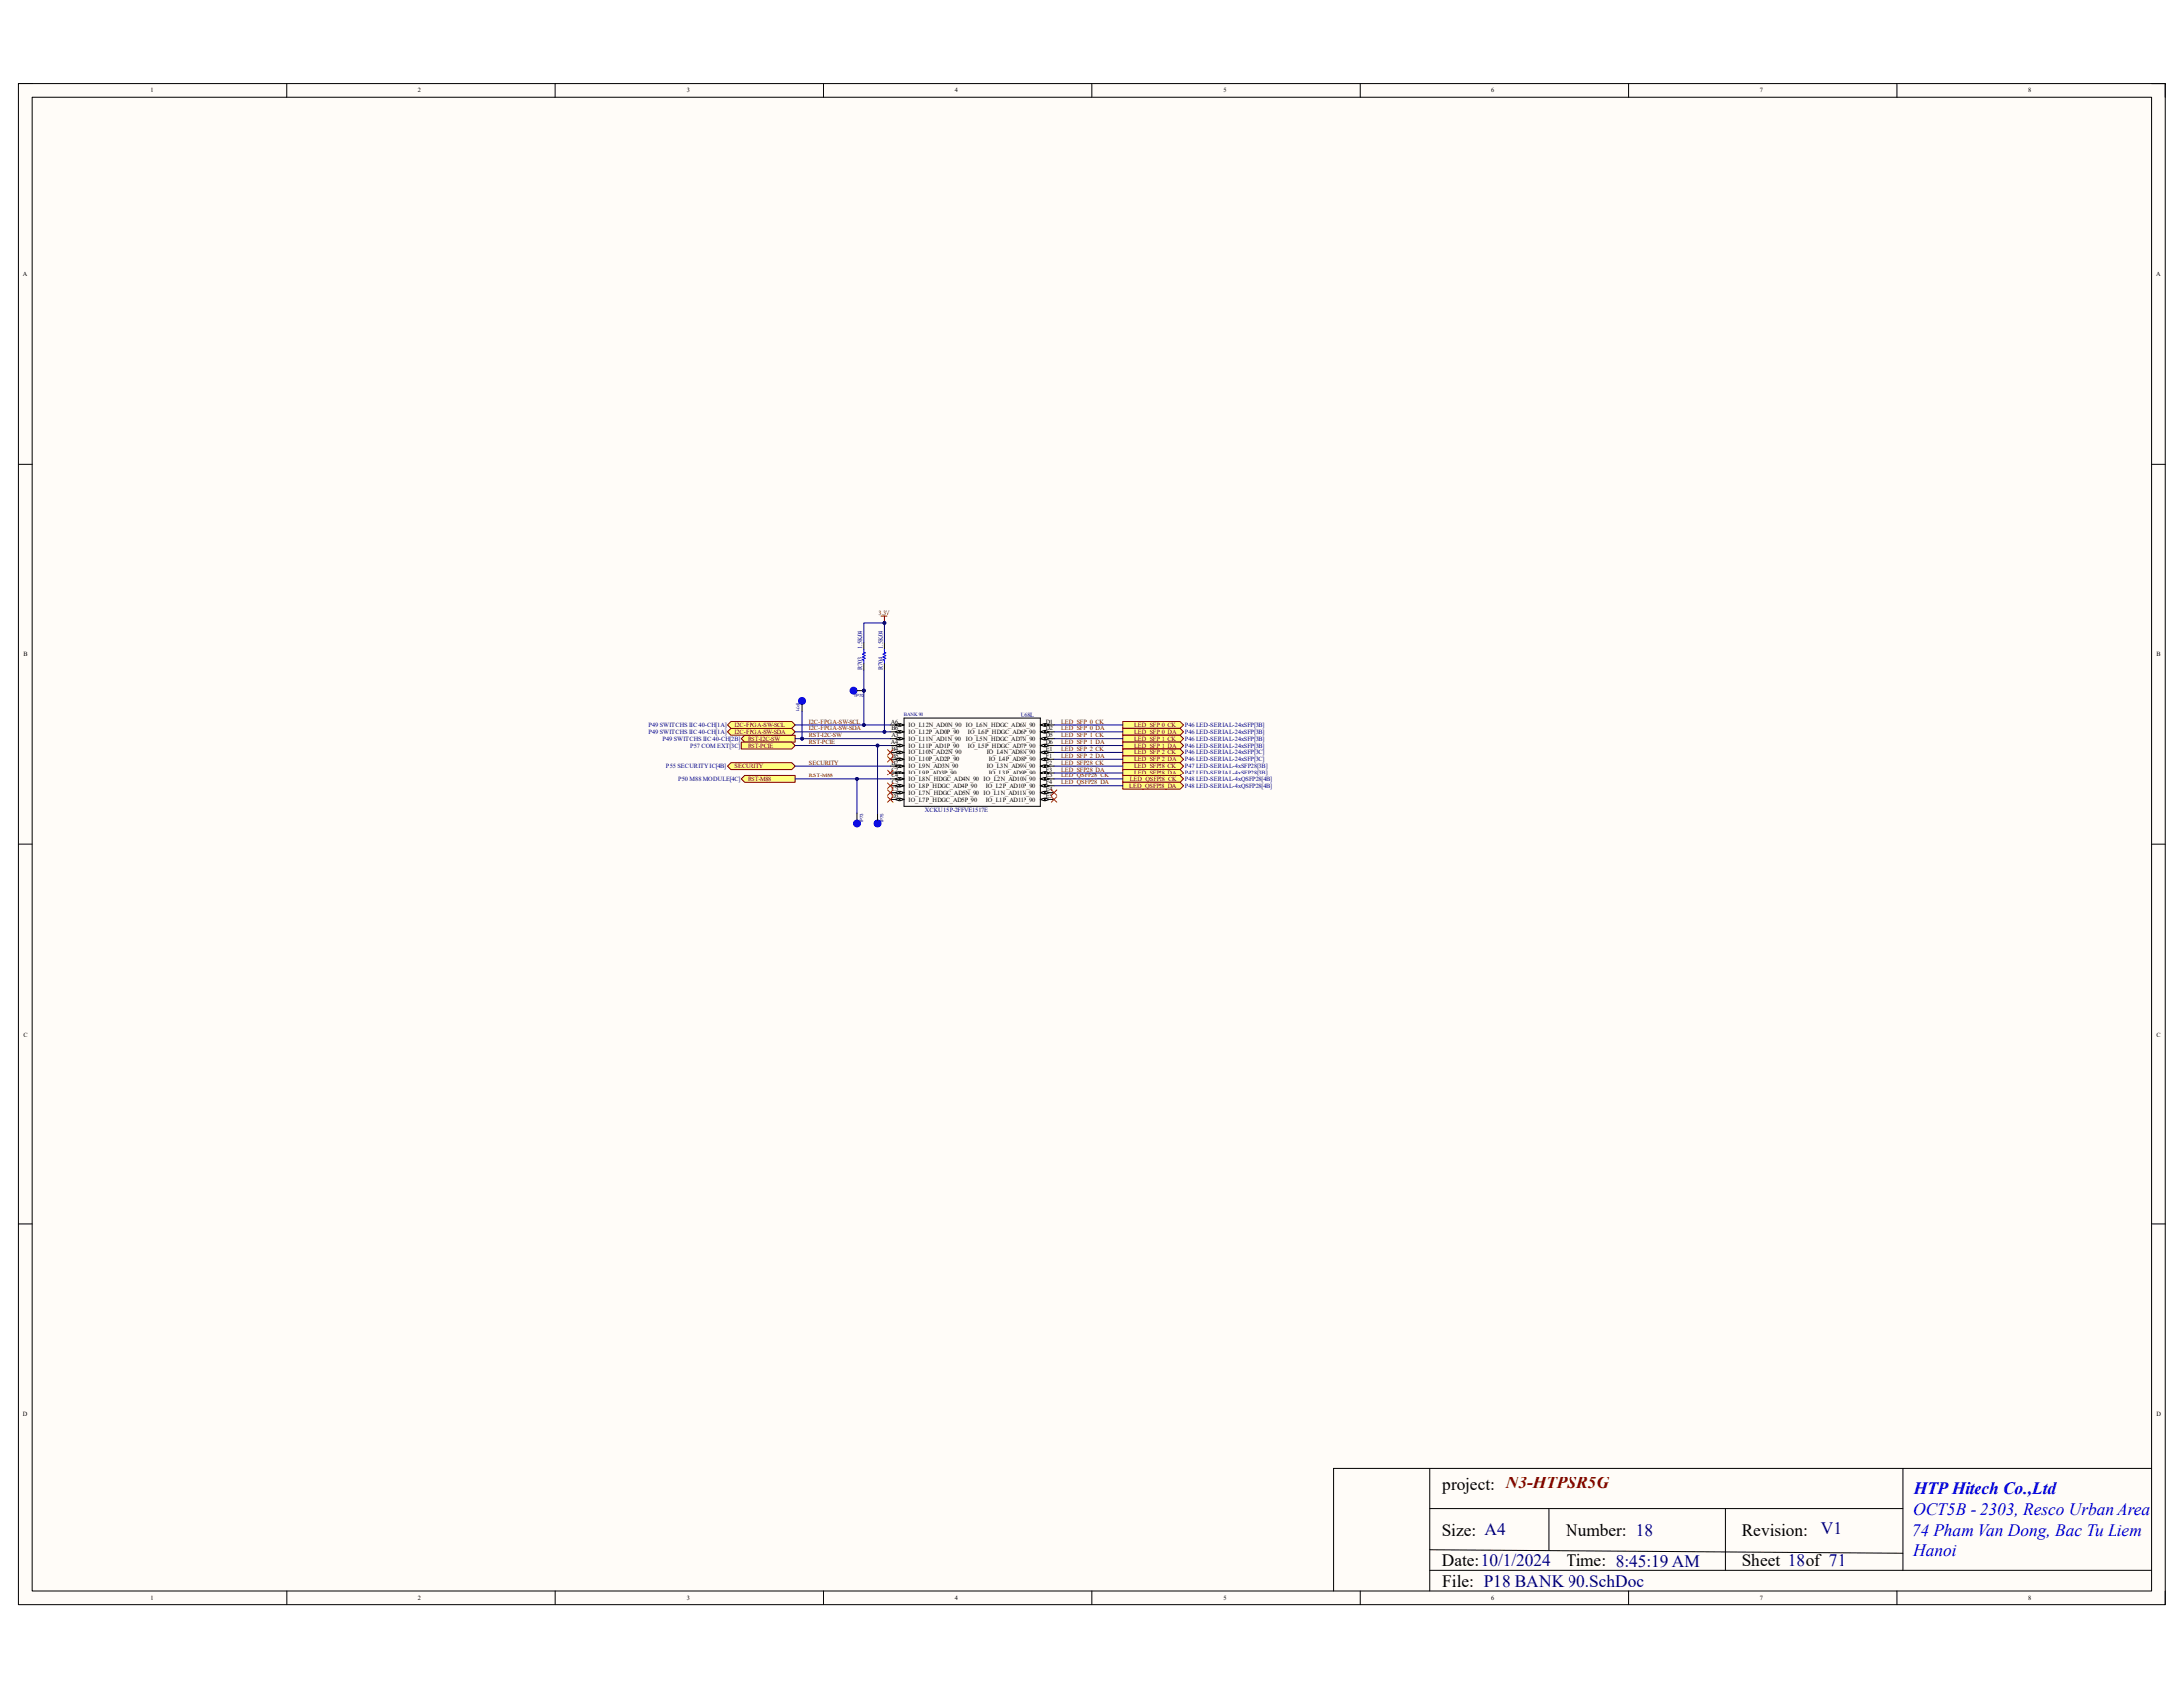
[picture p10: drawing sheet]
<svg xmlns="http://www.w3.org/2000/svg" width="279mm" height="216mm" viewBox="0 0 279 216" stroke-linecap="round" stroke-linejoin="round" font-family="sans-serif">
<path d="M2.3 10.7h274.7v194.5h-274.7z" fill-rule="evenodd" fill="#fffcf8"/>
<path d="M2.3 10.7h274.7v194.5h-274.7z" fill="none" stroke="#000" stroke-width=".13"/>
<path d="M4.1 12.5h271.2v191h-271.2z" fill-rule="evenodd" fill="#fffcf8"/>
<g fill="none" stroke="#000" stroke-width=".13">
<path d="M2.3 10.7h1.8M4.1 12.5h271.2v191h-271.2zM36.7 10.7v1.8M71 10.7v1.8M105.3 10.7v1.8M139.7 10.7v1.8M174 10.7v1.8M208.4 10.7v1.8M242.7 10.7v1.8M275.3 10.7h1.7v1.8M2.3 59.3h1.8M275.3 59.4h1.7"/>
<path d="M115.7 91.8h17.4v11.4h-17.4zM2.3 108h1.8M133.1 102.3h1.8M275.3 108h1.7M2.3 156.6h1.8M275.3 156.6h1.7M182.8 187.8v15.7M182.8 193h60.6M182.8 198.2l60.6 .5M198.1 193v5.3M220.8 193v7.8M243.4 187.8v13"/>
<path d="M275.3 187.8h-104.7v15.7M36.7 203.5v1.7M71 203.5v1.7M105.3 203.5v1.7M139.7 203.5v1.7M174 203.5v1.7M182.8 200.8h92.5M208.4 203.5v1.7M242.7 203.5v1.7M277 203.5v1.7"/>
</g>
<path d="M133.1 102.3l.6-.2v.4z" fill="#f8fcff"/>
<path d="M133.1 102.3l.6-.2v.4z" fill="none" stroke="#000" stroke-width=".13"/>
<path d="M133.8 102.1l.5 .2-.5 .2z" fill="#f8fcff"/>
<path d="M133.1 101.4h1.8M133.8 102.1l.5 .2-.5 .2z" fill="none" stroke="#000" stroke-width=".13"/>
<path d="M133.1 101.4l.6-.1v.3z" fill="#f8fcff"/>
<path d="M133.1 101.4l.6-.1v.3z" fill="none" stroke="#000" stroke-width=".13"/>
<path d="M133.8 101.3l.5 .1-.5 .2z" fill="#f8fcff"/>
<path d="M133.1 100.6h1.8M133.8 101.3l.5 .1-.5 .2z" fill="none" stroke="#000" stroke-width=".13"/>
<path d="M133.1 100.6l.6-.2v.3z" fill="#f8fcff"/>
<path d="M133.1 100.6l.6-.2v.3z" fill="none" stroke="#000" stroke-width=".13"/>
<path d="M133.8 100.4l.5 .2-.5 .1z" fill="#f8fcff"/>
<path d="M133.1 99.7h1.8M133.8 100.4l.5 .2-.5 .1z" fill="none" stroke="#000" stroke-width=".13"/>
<path d="M133.1 99.7l.6-.2v.4z" fill="#f8fcff"/>
<path d="M133.1 99.7l.6-.2v.4z" fill="none" stroke="#000" stroke-width=".13"/>
<path d="M133.8 99.5l.5 .2-.5 .2z" fill="#f8fcff"/>
<path d="M133.1 98.8h1.8M133.8 99.5l.5 .2-.5 .2z" fill="none" stroke="#000" stroke-width=".13"/>
<path d="M133.1 98.8l.6-.2v.4z" fill="#f8fcff"/>
<path d="M133.1 98.8l.6-.2v.4z" fill="none" stroke="#000" stroke-width=".13"/>
<path d="M133.8 98.6l.5 .2-.5 .2z" fill="#f8fcff"/>
<path d="M133.1 97.9h1.8M133.8 98.6l.5 .2-.5 .2z" fill="none" stroke="#000" stroke-width=".13"/>
<path d="M133.1 97.9l.6-.1v.3z" fill="#f8fcff"/>
<path d="M133.1 97.9l.6-.1v.3z" fill="none" stroke="#000" stroke-width=".13"/>
<path d="M133.8 97.8l.5 .1-.5 .2z" fill="#f8fcff"/>
<path d="M133.1 97.1h1.8M133.8 97.8l.5 .1-.5 .2z" fill="none" stroke="#000" stroke-width=".13"/>
<path d="M133.1 97.1l.6-.2v.3z" fill="#f8fcff"/>
<path d="M133.1 97.1l.6-.2v.3z" fill="none" stroke="#000" stroke-width=".13"/>
<path d="M133.8 96.9l.5 .2-.5 .1z" fill="#f8fcff"/>
<path d="M133.1 96.2h1.8M133.8 96.9l.5 .2-.5 .1z" fill="none" stroke="#000" stroke-width=".13"/>
<path d="M133.1 96.2l.6-.2v.4z" fill="#f8fcff"/>
<path d="M133.1 96.2l.6-.2v.4z" fill="none" stroke="#000" stroke-width=".13"/>
<path d="M133.8 96l.5 .2-.5 .2z" fill="#f8fcff"/>
<path d="M133.1 95.3h1.8M133.8 96l.5 .2-.5 .2z" fill="none" stroke="#000" stroke-width=".13"/>
<path d="M133.1 95.3l.6-.2v.4z" fill="#f8fcff"/>
<path d="M133.1 95.3l.6-.2v.4z" fill="none" stroke="#000" stroke-width=".13"/>
<path d="M133.8 95.1l.5 .2-.5 .2z" fill="#f8fcff"/>
<path d="M133.1 94.4h1.8M133.8 95.1l.5 .2-.5 .2z" fill="none" stroke="#000" stroke-width=".13"/>
<path d="M133.1 94.4l.6-.1v.3z" fill="#f8fcff"/>
<path d="M133.1 94.4l.6-.1v.3z" fill="none" stroke="#000" stroke-width=".13"/>
<path d="M133.8 94.3l.5 .1-.5 .2z" fill="#f8fcff"/>
<path d="M133.1 93.6h1.8M133.8 94.3l.5 .1-.5 .2z" fill="none" stroke="#000" stroke-width=".13"/>
<path d="M133.1 93.6l.6-.2v.3z" fill="#f8fcff"/>
<path d="M133.1 93.6l.6-.2v.3z" fill="none" stroke="#000" stroke-width=".13"/>
<path d="M133.8 93.4l.5 .2-.5 .1z" fill="#f8fcff"/>
<path d="M133.1 92.7h1.8M133.8 93.4l.5 .2-.5 .1z" fill="none" stroke="#000" stroke-width=".13"/>
<path d="M133.1 92.7l.6-.2v.4z" fill="#f8fcff"/>
<path d="M133.1 92.7l.6-.2v.4z" fill="none" stroke="#000" stroke-width=".13"/>
<path d="M133.8 92.5l.5 .2-.5 .2z" fill="#f8fcff"/>
<path d="M133.8 92.5l.5 .2-.5 .2zM114 102.3h1.7" fill="none" stroke="#000" stroke-width=".13"/>
<path d="M115.2 102.1l.5 .2-.5 .2z" fill="#f8fcff"/>
<path d="M115.2 102.1l.5 .2-.5 .2z" fill="none" stroke="#000" stroke-width=".13"/>
<path d="M114.6 102.3l.5-.2v.4z" fill="#f8fcff"/>
<path d="M114 101.4h1.7M114.6 102.3l.5-.2v.4z" fill="none" stroke="#000" stroke-width=".13"/>
<path d="M115.2 101.3l.5 .1-.5 .2z" fill="#f8fcff"/>
<path d="M115.2 101.3l.5 .1-.5 .2z" fill="none" stroke="#000" stroke-width=".13"/>
<path d="M114.6 101.4l.5-.1v.3z" fill="#f8fcff"/>
<path d="M114 100.6h1.7M114.6 101.4l.5-.1v.3z" fill="none" stroke="#000" stroke-width=".13"/>
<path d="M115.2 100.4l.5 .2-.5 .1z" fill="#f8fcff"/>
<path d="M115.2 100.4l.5 .2-.5 .1z" fill="none" stroke="#000" stroke-width=".13"/>
<path d="M114.6 100.6l.5-.2v.3z" fill="#f8fcff"/>
<path d="M114 99.7h1.7M114.6 100.6l.5-.2v.3z" fill="none" stroke="#000" stroke-width=".13"/>
<path d="M115.2 99.5l.5 .2-.5 .2z" fill="#f8fcff"/>
<path d="M115.2 99.5l.5 .2-.5 .2z" fill="none" stroke="#000" stroke-width=".13"/>
<path d="M114.6 99.7l.5-.2v.4z" fill="#f8fcff"/>
<path d="M114 98.8h1.7M114.6 99.7l.5-.2v.4z" fill="none" stroke="#000" stroke-width=".13"/>
<path d="M115.2 98.6l.5 .2-.5 .2z" fill="#f8fcff"/>
<path d="M115.2 98.6l.5 .2-.5 .2z" fill="none" stroke="#000" stroke-width=".13"/>
<path d="M114.6 98.8l.5-.2v.4z" fill="#f8fcff"/>
<path d="M114 97.9h1.7M114.6 98.8l.5-.2v.4z" fill="none" stroke="#000" stroke-width=".13"/>
<path d="M115.2 97.8l.5 .1-.5 .2z" fill="#f8fcff"/>
<path d="M115.2 97.8l.5 .1-.5 .2z" fill="none" stroke="#000" stroke-width=".13"/>
<path d="M114.6 97.9l.5-.1v.3z" fill="#f8fcff"/>
<path d="M114 97.1h1.7M114.6 97.9l.5-.1v.3z" fill="none" stroke="#000" stroke-width=".13"/>
<path d="M115.2 96.9l.5 .2-.5 .1z" fill="#f8fcff"/>
<path d="M115.2 96.9l.5 .2-.5 .1z" fill="none" stroke="#000" stroke-width=".13"/>
<path d="M114.6 97.1l.5-.2v.3z" fill="#f8fcff"/>
<path d="M114 96.2h1.7M114.6 97.1l.5-.2v.3z" fill="none" stroke="#000" stroke-width=".13"/>
<path d="M115.2 96l.5 .2-.5 .2z" fill="#f8fcff"/>
<path d="M115.2 96l.5 .2-.5 .2z" fill="none" stroke="#000" stroke-width=".13"/>
<path d="M114.6 96.2l.5-.2v.4z" fill="#f8fcff"/>
<path d="M114 95.3h1.7M114.6 96.2l.5-.2v.4z" fill="none" stroke="#000" stroke-width=".13"/>
<path d="M115.2 95.1l.5 .2-.5 .2z" fill="#f8fcff"/>
<path d="M115.2 95.1l.5 .2-.5 .2z" fill="none" stroke="#000" stroke-width=".13"/>
<path d="M114.6 95.3l.5-.2v.4z" fill="#f8fcff"/>
<path d="M114 94.4h1.7M114.6 95.3l.5-.2v.4z" fill="none" stroke="#000" stroke-width=".13"/>
<path d="M115.2 94.3l.5 .1-.5 .2z" fill="#f8fcff"/>
<path d="M115.2 94.3l.5 .1-.5 .2z" fill="none" stroke="#000" stroke-width=".13"/>
<path d="M114.6 94.4l.5-.1v.3z" fill="#f8fcff"/>
<path d="M114 93.6h1.7M114.6 94.4l.5-.1v.3z" fill="none" stroke="#000" stroke-width=".13"/>
<path d="M115.2 93.4l.5 .2-.5 .1z" fill="#f8fcff"/>
<path d="M115.2 93.4l.5 .2-.5 .1z" fill="none" stroke="#000" stroke-width=".13"/>
<path d="M114.6 93.6l.5-.2v.3z" fill="#f8fcff"/>
<path d="M114 92.7h1.7M114.6 93.6l.5-.2v.3z" fill="none" stroke="#000" stroke-width=".13"/>
<path d="M115.2 92.5l.5 .2-.5 .2z" fill="#f8fcff"/>
<path d="M115.2 92.5l.5 .2-.5 .2z" fill="none" stroke="#000" stroke-width=".13"/>
<path d="M114.6 92.7l.5-.2v.4z" fill="#f8fcff"/>
<path d="M114.6 92.7l.5-.2v.4z" fill="none" stroke="#000" stroke-width=".13"/>
<path d="M143.6 92.3h7.4l.5 .4-.5 .4h-7.4z" fill-rule="evenodd" fill="#ffff80"/>
<path d="M143.6 92.3h7.4l.5 .4-.5 .4h-7.4z" fill="none" stroke="#800000" stroke-width=".13"/>
<path d="M94.8 99.7l.4-.5h6.5v.9h-6.5z" fill-rule="evenodd" fill="#ffff80"/>
<path d="M112.6 78.8h.9M113.1 78.8v.8M94.8 99.7l.4-.5h6.5v.9h-6.5z" fill="none" stroke="#800000" stroke-width=".13"/>
<path d="M110.5 82.2v.9M110.5 84.9v.8M113.1 82.2v.9M113.1 84.9v.8" fill="none" stroke="#000" stroke-width=".13"/>
<path d="M110.5 83.1v.4h.1l-.3 .2 .3 .2-.3 .2 .3 .1-.3 .2 .2 .1v.4M113.1 83.1v.4h.2l-.4 .2 .4 .2-.4 .2 .4 .1-.4 .2 .2 .1v.4" fill="none" stroke="#00f" stroke-width=".13"/>
<circle cx="113.1" cy="79.6" r=".17" fill="#000080"/>
<circle cx="113.1" cy="79.6" r=".17" fill="none" stroke="#000080" stroke-width=".13"/>
<path d="M94.8 94.4l.4-.4h6.5v.9h-6.5z" fill-rule="evenodd" fill="#ffff80"/>
<path d="M94.8 94.4l.4-.4h6.5v.9h-6.5z" fill="none" stroke="#800000" stroke-width=".13"/>
<path d="M93.5 93.1h7.8l.4 .5-.4 .4h-7.8l-.5-.4z" fill-rule="evenodd" fill="#ffff80"/>
<path d="M93.5 93.1h7.8l.4 .5-.4 .4h-7.8l-.5-.4z" fill="none" stroke="#800000" stroke-width=".13"/>
<path d="M93.5 92.3h7.8l.4 .4-.4 .4h-7.8l-.5-.4z" fill-rule="evenodd" fill="#ffff80"/>
<path d="M93.5 92.3h7.8l.4 .4-.4 .4h-7.8l-.5-.4z" fill="none" stroke="#800000" stroke-width=".13"/>
<path d="M94.8 94.9h6.5l.4 .4-.4 .5h-6.5z" fill-rule="evenodd" fill="#ffff80"/>
<path d="M94.8 94.9h6.5l.4 .4-.4 .5h-6.5z" fill="none" stroke="#800000" stroke-width=".13"/>
<path d="M143.6 93.1h7.4l.5 .5-.5 .4h-7.4z" fill-rule="evenodd" fill="#ffff80"/>
<path d="M143.6 93.1h7.4l.5 .5-.5 .4h-7.4z" fill="none" stroke="#800000" stroke-width=".13"/>
<path d="M143.6 94h7.4l.5 .4-.5 .5h-7.4z" fill-rule="evenodd" fill="#ffff80"/>
<path d="M143.6 94h7.4l.5 .4-.5 .5h-7.4z" fill="none" stroke="#800000" stroke-width=".13"/>
<path d="M143.6 94.9h7.4l.5 .4-.5 .5h-7.4z" fill-rule="evenodd" fill="#ffff80"/>
<path d="M143.6 94.9h7.4l.5 .4-.5 .5h-7.4z" fill="none" stroke="#800000" stroke-width=".13"/>
<path d="M143.6 95.8h7.4l.5 .4-.5 .4h-7.4z" fill-rule="evenodd" fill="#ffff80"/>
<path d="M143.6 95.8h7.4l.5 .4-.5 .4h-7.4z" fill="none" stroke="#800000" stroke-width=".13"/>
<path d="M143.6 96.6h7.4l.5 .5-.5 .4h-7.4z" fill-rule="evenodd" fill="#ffff80"/>
<path d="M143.6 96.6h7.4l.5 .5-.5 .4h-7.4z" fill="none" stroke="#800000" stroke-width=".13"/>
<path d="M143.6 97.5h7.4l.5 .4-.5 .5h-7.4z" fill-rule="evenodd" fill="#ffff80"/>
<path d="M143.6 97.5h7.4l.5 .4-.5 .5h-7.4z" fill="none" stroke="#800000" stroke-width=".13"/>
<path d="M143.6 98.4h7.4l.5 .4-.5 .4h-7.4z" fill-rule="evenodd" fill="#ffff80"/>
<path d="M143.6 98.4h7.4l.5 .4-.5 .4h-7.4z" fill="none" stroke="#800000" stroke-width=".13"/>
<path d="M143.6 99.2h7.4l.5 .5-.5 .4h-7.4z" fill-rule="evenodd" fill="#ffff80"/>
<path d="M143.6 99.2h7.4l.5 .5-.5 .4h-7.4z" fill="none" stroke="#800000" stroke-width=".13"/>
<path d="M143.6 100.1h7.4l.5 .5-.5 .4h-7.4z" fill-rule="evenodd" fill="#ffff80"/>
<path d="M143.6 100.1h7.4l.5 .5-.5 .4h-7.4z" fill="none" stroke="#800000" stroke-width=".13"/>
<path d="M93.5 97.5h7.8l.4 .4-.4 .5h-7.8l-.5-.5z" fill-rule="evenodd" fill="#ffff80"/>
<path d="M93.5 97.5h7.8l.4 .4-.4 .5h-7.8l-.5-.5z" fill="none" stroke="#800000" stroke-width=".13"/>
<path d="M113.1 85.7v7.9" fill="none" stroke="#000080" stroke-width=".13"/>
<circle cx="113.1" cy="93.6" r=".17" fill="#000080"/>
<g fill="none" stroke="#000080" stroke-width=".13">
<path d="M101.7 99.7h12.3"/>
<circle cx="113.1" cy="93.6" r=".17"/>
</g>
<circle cx="109.6" cy="99.7" r=".17" fill="#000080"/>
<g fill="none" stroke="#000080" stroke-width=".13">
<path d="M101.7 95.3h12.3M101.7 97.9h12.3"/>
<circle cx="109.6" cy="99.7" r=".17"/>
</g>
<circle cx="112.2" cy="95.3" r=".17" fill="#000080"/>
<g fill="none" stroke="#000080" stroke-width=".13">
<path d="M101.7 94.4h12.3"/>
<circle cx="112.2" cy="95.3" r=".17"/>
</g>
<circle cx="102.6" cy="94.4" r=".17" fill="#000080"/>
<g fill="none" stroke="#000080" stroke-width=".13">
<path d="M101.7 93.6h12.3"/>
<circle cx="102.6" cy="94.4" r=".17"/>
</g>
<circle cx="113.1" cy="93.6" r=".17" fill="#000080"/>
<g fill="none" stroke="#000080" stroke-width=".13">
<path d="M101.7 92.7h12.3"/>
<circle cx="113.1" cy="93.6" r=".17"/>
</g>
<circle cx="110.5" cy="92.7" r=".17" fill="#000080"/>
<g fill="none" stroke="#000080" stroke-width=".13">
<path d="M110.5 82.2v-2.6h2.6v2.6"/>
<circle cx="110.5" cy="92.7" r=".17"/>
</g>
<circle cx="113.1" cy="79.6" r=".17" fill="#000080"/>
<g fill="none" stroke="#000080" stroke-width=".13">
<path d="M110.5 85.7v7M134.9 99.7h8.7M134.9 98.8h8.7M134.9 97.9h8.7M134.9 97.1h8.7M134.9 96.2h8.7M134.9 95.3h8.7M134.9 94.4h8.7M134.9 93.6h8.7M134.9 92.7h8.7M134.9 100.6h8.7"/>
<circle cx="113.1" cy="79.6" r=".17"/>
</g>
<circle cx="110.5" cy="88.3" r=".17" fill="#000080"/>
<circle cx="110.5" cy="88.3" r=".17" fill="none" stroke="#000080" stroke-width=".13"/>
<circle cx="110.5" cy="92.7" r=".17" fill="#000080"/>
<circle cx="110.5" cy="92.7" r=".17" fill="none" stroke="#000080" stroke-width=".13"/>
<circle cx="110.5" cy="88.3" r=".17" fill="#000080"/>
<circle cx="110.5" cy="88.3" r=".17" fill="none" stroke="#000080" stroke-width=".13"/>
<circle cx="109.2" cy="88.3" r=".44" fill="#00f"/>
<circle cx="109.2" cy="88.3" r=".44" fill="none" stroke="#00f" stroke-width=".13"/>
<path d="M109.6 88.3h.9" fill="none" stroke="#000" stroke-width=".13"/>
<circle cx="110.5" cy="88.3" r=".17" fill="#000080"/>
<circle cx="110.5" cy="88.3" r=".17" fill="none" stroke="#000080" stroke-width=".13"/>
<circle cx="112.2" cy="105.3" r=".44" fill="#00f"/>
<circle cx="112.2" cy="105.3" r=".44" fill="none" stroke="#00f" stroke-width=".13"/>
<path d="M112.2 104v.9" fill="none" stroke="#000" stroke-width=".13"/>
<path d="M112.2 95.3v8.7" fill="none" stroke="#000080" stroke-width=".13"/>
<circle cx="112.2" cy="95.3" r=".17" fill="#000080"/>
<circle cx="112.2" cy="95.3" r=".17" fill="none" stroke="#000080" stroke-width=".13"/>
<circle cx="102.6" cy="89.7" r=".44" fill="#00f"/>
<circle cx="102.6" cy="89.7" r=".44" fill="none" stroke="#00f" stroke-width=".13"/>
<path d="M102.6 90.1v.9" fill="none" stroke="#000" stroke-width=".13"/>
<path d="M102.6 91v3.4" fill="none" stroke="#000080" stroke-width=".13"/>
<circle cx="102.6" cy="94.4" r=".17" fill="#000080"/>
<circle cx="102.6" cy="94.4" r=".17" fill="none" stroke="#000080" stroke-width=".13"/>
<circle cx="109.6" cy="105.3" r=".44" fill="#00f"/>
<circle cx="109.6" cy="105.3" r=".44" fill="none" stroke="#00f" stroke-width=".13"/>
<path d="M109.6 104v.9" fill="none" stroke="#000" stroke-width=".13"/>
<path d="M109.6 99.7v4.3" fill="none" stroke="#000080" stroke-width=".13"/>
<circle cx="109.6" cy="99.7" r=".17" fill="#000080"/>
<circle cx="109.6" cy="99.7" r=".17" fill="none" stroke="#000080" stroke-width=".13"/>
<g fill="none" stroke="#f00" stroke-width=".13">
<path d="M113.6 95.8l.7 .7M113.6 96.7l.7 .7M113.6 98.5l.7 .7M114.3 95.8l-.7 .7M114.3 96.7l-.7 .7M114.3 98.5l-.7 .7M113.6 100.2l.7 .7M113.6 101.1l.7 .7M113.6 101.9l.7 .7M114.3 100.2l-.7 .7M114.3 101.1l-.7 .7M114.3 101.9l-.7 .7"/>
<path d="M134.5 101.1l.7 .7M134.5 101.9l.7 .7M135.2 101.1l-.7 .7M135.2 101.9l-.7 .7"/>
</g>
<g font-size="2.2">
<text x="184.6" y="190.6">project: N3-HTPSR5G</text>
<text x="184.5" y="196.4">Size: A4</text>
<text x="200.3" y="196.4">Number: 18</text>
<text x="222.8" y="196.4">Revision:</text>
<text x="184.5" y="200.3">Date:10/1/2024</text>
<text x="184.6" y="202.9">File: P18 BANK 90.SchDoc</text>
<text x="200.4" y="200.3">Time: 8:45:19 AM</text>
<text x="222.8" y="200.3">Sheet 18of 71</text>
</g>
<g font-size="2.2" fill="#00f">
<text x="244.8" y="191.2">HTP Hitech Co.,Ltd</text>
<text x="244.6" y="196.5">74 Pham Van Dong, Bac Tu Liem</text>
<text x="244.7" y="193.8">OCT5B - 2303, Resco Urban Area</text>
<text x="244.7" y="199.1">Hanoi</text>
</g>
<text font-size="2.2" fill="#000080" x="232.9" y="196.3">V1</text>
<g font-size=".8">
<text x="19.2" y="11.9">1</text>
<text x="53.5" y="11.9">2</text>
<text x="87.8" y="11.9">3</text>
<text x="122.1" y="11.9">4</text>
<text x="156.5" y="11.9">5</text>
<text x="190.8" y="11.9">6</text>
<text x="225.1" y="11.9">7</text>
<text x="259.5" y="11.9">8</text>
<text x="2.9" y="35.3">A</text>
<text x="275.8" y="35.3">A</text>
<text x="3" y="83.9">B</text>
<text x="275.9" y="83.9">B</text>
<text x="114" y="95.1">A4</text>
<text x="114" y="92.5">A6</text>
<text x="114.1" y="94.3">A3</text>
<text x="114.1" y="93.4">B6</text>
<text x="116.3" y="95.6">IO_L11P_AD1P_90</text>
<text x="116.3" y="94.7">IO_L11N_AD1N_90</text>
<text x="116.3" y="93.9">IO_L12P_AD0P_90</text>
<text x="116.3" y="93">IO_L12N_AD0N_90</text>
<text x="123.6" y="94.7">IO_L5N_HDGC_AD7N_90</text>
<text x="123.6" y="93">IO_L6N_HDGC_AD6N_90</text>
<text x="123.8" y="95.6">IO_L5P_HDGC_AD7P_90</text>
<text x="123.8" y="93.9">IO_L6P_HDGC_AD6P_90</text>
<text x="133.8" y="95.1">D6</text>
<text x="133.8" y="94.3">D5</text>
<text x="133.8" y="93.4">D2</text>
<text x="133.8" y="92.5">D1</text>
<text x="114.1" y="99.5">C4</text>
<text x="114.1" y="98.6">C2</text>
<text x="114.1" y="97.7">B2</text>
<text x="114.1" y="96">B4</text>
<text x="114.1" y="101.3">C3</text>
<text x="114.1" y="100.4">C5</text>
<text x="114.1" y="96.9">B5</text>
<text x="116.3" y="101.7">IO_L7N_HDGC_AD5N_90</text>
<text x="116.3" y="100.8">IO_L8P_HDGC_AD4P_90</text>
<text x="116.3" y="99.9">IO_L8N_HDGC_AD4N_90</text>
<text x="116.3" y="99.1">IO_L9P_AD3P_90</text>
<text x="116.3" y="98.2">IO_L9N_AD3N_90</text>
<text x="116.3" y="97.3">IO_L10P_AD2P_90</text>
<text x="116.3" y="96.4">IO_L10N_AD2N_90</text>
<text x="125.8" y="101.7">IO_L1N_AD11N_90</text>
<text x="125.8" y="99.9">IO_L2N_AD10N_90</text>
<text x="126.1" y="100.8">IO_L2P_AD10P_90</text>
<text x="126.2" y="98.2">IO_L3N_AD9N_90</text>
<text x="126.2" y="96.4">IO_L4N_AD8N_90</text>
<text x="126.4" y="99.1">IO_L3P_AD9P_90</text>
<text x="126.4" y="97.3">IO_L4P_AD8P_90</text>
<text x="133.8" y="101.3">E4</text>
<text x="133.8" y="100.4">F4</text>
<text x="133.8" y="99.5">E3</text>
<text x="133.8" y="98.6">F3</text>
<text x="133.8" y="97.7">F2</text>
<text x="133.8" y="96.9">F1</text>
<text x="133.8" y="96">E1</text>
<text x="114.1" y="102.1">D3</text>
<text x="116.3" y="102.6">IO_L7P_HDGC_AD5P_90</text>
<text x="126.1" y="102.6">IO_L1P_AD11P_90</text>
<text x="133.8" y="102.1">E5</text>
<text x="3" y="132.5">C</text>
<text x="275.9" y="132.5">C</text>
<text x="2.9" y="181.1">D</text>
<text x="275.9" y="181.1">D</text>
<text x="19.2" y="204.6">1</text>
<text x="53.5" y="204.6">2</text>
<text x="87.8" y="204.6">3</text>
<text x="122.1" y="204.6">4</text>
<text x="156.5" y="204.6">5</text>
<text x="190.8" y="204.6">6</text>
<text x="225.1" y="204.6">7</text>
<text x="259.5" y="204.6">8</text>
</g>
<g font-size=".8" fill="#000080">
<text x="110.3" y="83.1" transform="rotate(-90 110.3 83.1)">1.5K/04</text>
<text x="112.9" y="83.1" transform="rotate(-90 112.9 83.1)">1.5K/04</text>
<text x="110.3" y="85.7" transform="rotate(-90 110.3 85.7)">R703</text>
<text x="112.9" y="85.7" transform="rotate(-90 112.9 85.7)">R704</text>
<text x="83" y="93.9">P49 SWITCHS IIC 40-CH[1A]</text>
<text x="83" y="93">P49 SWITCHS IIC 40-CH[1A]</text>
<text x="84.8" y="94.7">P49 SWITCHS IIC 40-CH[2B]</text>
<text x="88.3" y="95.6">P57 COM EXT[3C]</text>
<text x="130.5" y="91.7">U68L</text>
<text x="151.6" y="93">P46 LED-SERIAL-24xSFP[3B]</text>
<text x="151.6" y="93.9">P46 LED-SERIAL-24xSFP[3B]</text>
<text x="151.6" y="94.7">P46 LED-SERIAL-24xSFP[3B]</text>
<text x="151.6" y="95.6">P46 LED-SERIAL-24xSFP[3B]</text>
<text x="85.2" y="98.2">P55 SECURITY IC[4B]</text>
<text x="86.7" y="99.9">P50 M88 MODULE[4C]</text>
<text x="151.6" y="96.4">P46 LED-SERIAL-24xSFP[3C]</text>
<text x="151.6" y="97.3">P46 LED-SERIAL-24xSFP[3C]</text>
<text x="151.6" y="98.2">P47 LED-SERIAL-4xSFP28[3B]</text>
<text x="151.6" y="99.1">P47 LED-SERIAL-4xSFP28[3B]</text>
<text x="151.6" y="99.9">P48 LED-SERIAL-4xQSFP28[4B]</text>
<text x="151.6" y="100.8">P48 LED-SERIAL-4xQSFP28[4B]</text>
<text x="118.3" y="103.8">XCKU15P-2FFVE1517E</text>
</g>
<g font-size=".8" fill="#800000">
<text x="112.3" y="78.6">3.3V</text>
<text x="93.9" y="93.9">I2C-FPGA-SW-SDA</text>
<text x="93.9" y="93">I2C-FPGA-SW-SCL</text>
<text x="95.6" y="94.7">RST-I2C-SW</text>
<text x="95.6" y="95.6">RST-PCIE</text>
<text x="103.5" y="95.1">RST-PCIE</text>
<text x="103.5" y="94.3">RST-I2C-SW</text>
<text x="103.5" y="92.5">I2C-FPGA-SW-SCL</text>
<text x="103.5" y="93.4">I2C-FPGA-SW-SDA</text>
<text x="135.8" y="92.5">LED_SFP_0_CK</text>
<text x="135.8" y="93.4">LED_SFP_0_DA</text>
<text x="135.8" y="95.1">LED_SFP_1_DA</text>
<text x="135.8" y="94.3">LED_SFP_1_CK</text>
<text x="145" y="93">LED_SFP_0_CK</text>
<text x="145" y="93.9">LED_SFP_0_DA</text>
<text x="145" y="94.7">LED_SFP_1_CK</text>
<text x="145" y="95.6">LED_SFP_1_DA</text>
<text x="93.9" y="98.2">SECURITY</text>
<text x="95.6" y="99.9">RST-M88</text>
<text x="103.5" y="97.7">SECURITY</text>
<text x="103.5" y="99.5">RST-M88</text>
<text x="135.8" y="96">LED_SFP_2_CK</text>
<text x="135.8" y="96.9">LED_SFP_2_DA</text>
<text x="135.8" y="97.7">LED_SFP28_CK</text>
<text x="135.8" y="98.6">LED_SFP28_DA</text>
<text x="135.8" y="99.5">LED_QSFP28_CK</text>
<text x="135.8" y="100.4">LED_QSFP28_DA</text>
<text x="144.4" y="100.8">LED_QSFP28_DA</text>
<text x="144.5" y="99.9">LED_QSFP28_CK</text>
<text x="145" y="96.4">LED_SFP_2_CK</text>
<text x="145" y="97.3">LED_SFP_2_DA</text>
<text x="145" y="98.2">LED_SFP28_CK</text>
<text x="145" y="99.1">LED_SFP28_DA</text>
</g>
<g font-size=".6" fill="#000080">
<text x="101.9" y="89.8" transform="rotate(90 101.9 89.8)">TP71</text>
<text x="109.2" y="89.1">TP70</text>
<text x="115.7" y="91.5">BANK 90</text>
<text x="110.4" y="105.3" transform="rotate(-90 110.4 105.3)">TP73</text>
<text x="113" y="105.3" transform="rotate(-90 113 105.3)">TP75</text>
</g>
</svg>
